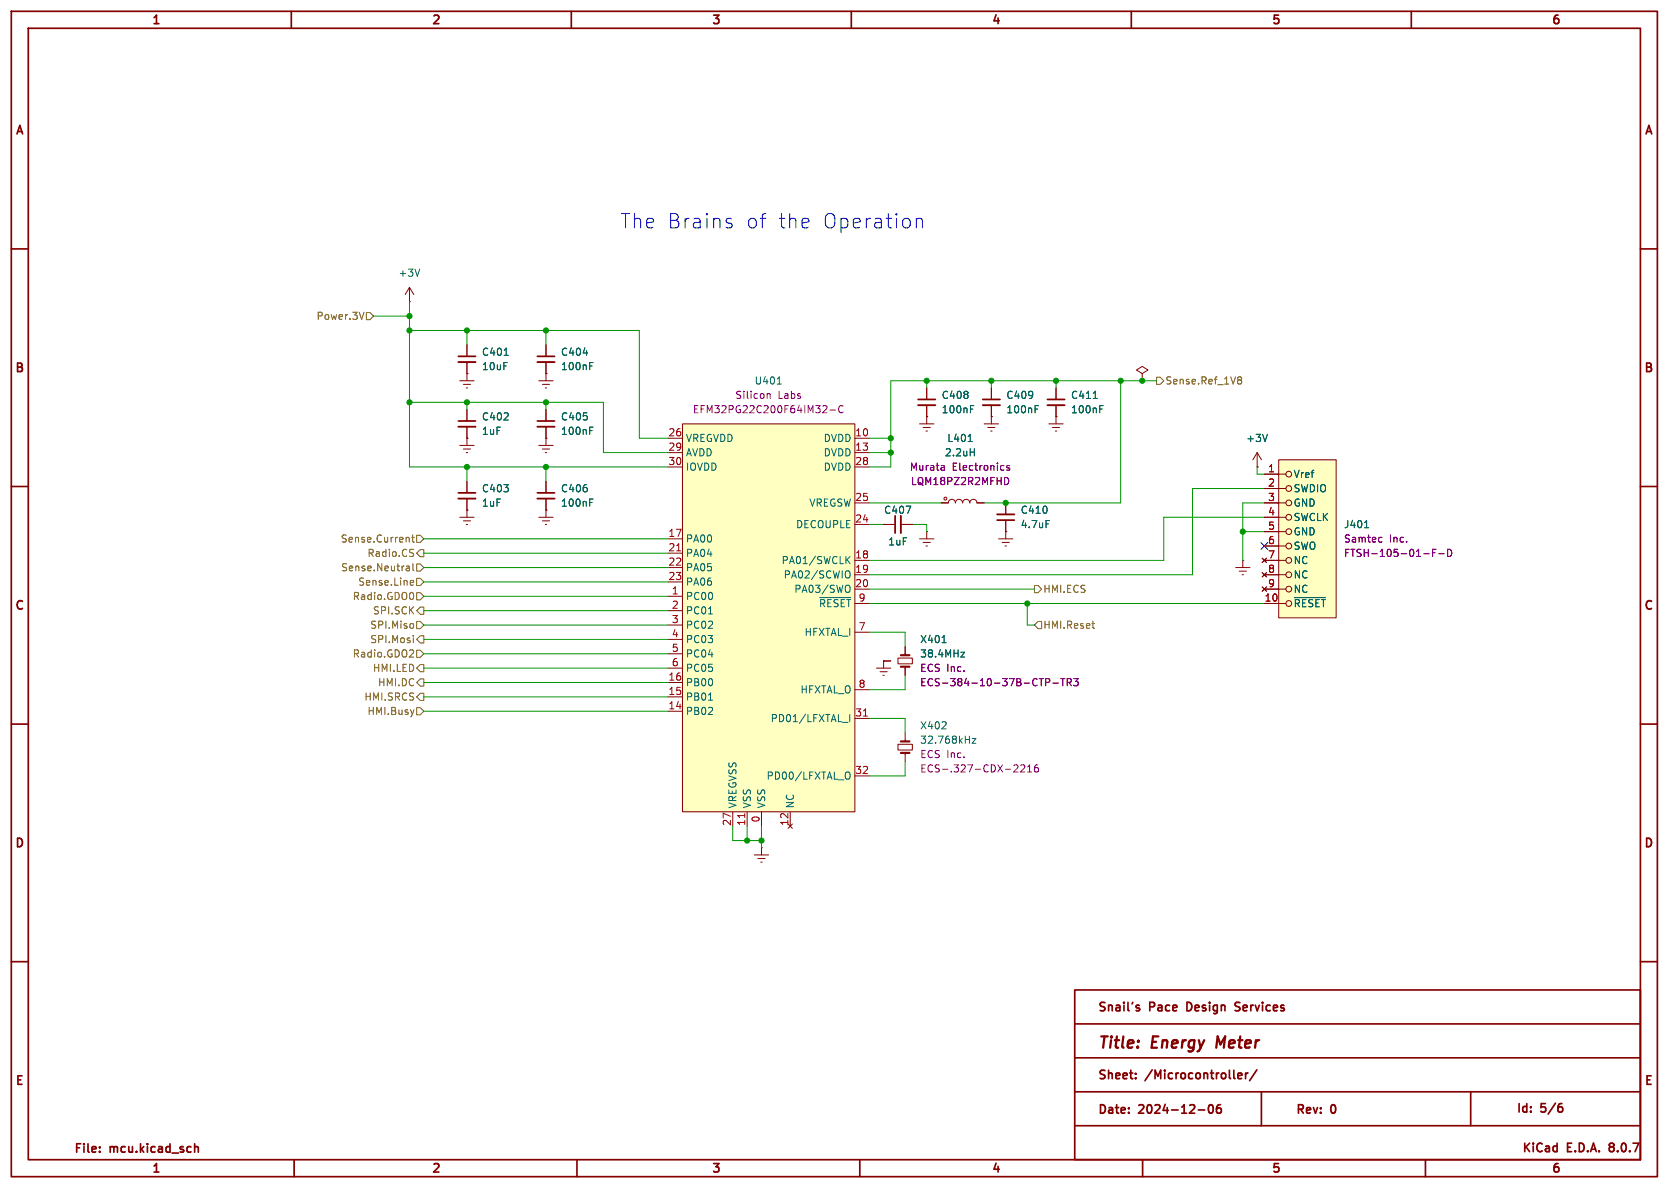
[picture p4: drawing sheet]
<svg xmlns="http://www.w3.org/2000/svg" width="297mm" height="210mm" viewBox="0 0 297 210" stroke-linecap="round" stroke-linejoin="round" font-family="sans-serif">
<g fill="none" stroke="#840000" stroke-width=".3">
<path d="M2 2h291v206h-291zM5 5h285v200h-285zM51.5 2v3M101 2v3M150.5 2v3M200 2v3M249.5 2v3M2 44h3M290 44h3M81 63h3.1M95 63h3M2 86h3"/>
<path d="M81 87.1h3.1M95 87.1h3M290 86h3M2 128h3M290 128h3M2 170h3M190 175h100v30h-100zM201.3 178.2l.2 .2-.2 .3M201.3 177.7l.1 .1M210.2 177.2h-.4v1.5h.4M218.3 178.6h.8M219.2 177.3l-.6-.1-.3 .3 .2 .3 .6 .2"/>
<path d="M290 170h3M190 181h100M190 187h100M190 193h100M190 199h100M199.6 196.6v.2M199.6 195.9v.1M200.8 190.5v.2M200.8 189.8v.1M211.8 196.2h1.2M213.8 195.4l.2-.1a.81 .81 0 0 1 .6 .6 .81 .81 0 0 1-.3 .8l-.2 .1a.81 .81 0 0 1-.3-1.4zM215.8 195.3a.59 .59 0 0 0-.7 .6v.6l.1 .2 .4 .1 .2-.2 .1-.5-.1-.2h-.5l-.2 .2"/>
<path d="M218.2 190.6l.1 .1M218.8 190.2l.8-.2-.1-.2-.4-.1-.3 .2 .1 .7h.6M220.2 189.7v1M220.6 189.7l-.3 .1-.1 .2M222.2 189.1l-1.3 1.9M223 193v6M260 193v6M275.8 195.1h.3M276 195.7l.3 .2v.4l-.3 .3M17.6 203.5v.2M17.6 202.8v.1M34.4 202.2v1.5"/>
<path d="M34.4 202.8l.2-.1 .4 .1 .1 .9M52 205v3M102 205v3M152 205v3M202 205v3M252 205v3M284.6 202.2v.4M284.6 202.9v.5"/>
</g>
<path d="M215.3 183.2l-.3 2" fill="none" stroke="#840000" stroke-width=".4"/>
<g fill="none" stroke="#840000" stroke-width=".18">
<path d="M72.4 53.3h.1M72.4 50.8l-.8 1.3M72.4 50.8v2.5M72.4 50.8l.8 1.3M81.3 67.3h2.5M81.3 78.7h2.5M81.9 67.9h1.3M81.9 79.4h1.3M82.4 68.6h.3M82.5 66h.1M82.5 77.5h.1M82.5 61v2"/>
<path d="M82.5 64v3.3M82.5 77.5v1.2M95.2 67.3h2.6M95.9 67.9h1.3M96.4 68.6h.2M96.5 66h.1M96.5 61v2M96.5 64v3.3M81.3 91.4h2.5M81.9 92.1h1.3M82.4 92.7h.3M82.4 80h.3"/>
<path d="M82.5 90.2h.1M82.5 85.1v2M82.5 88.1v3.3M95.2 91.4h2.6M95.9 92.1h1.3M96.4 92.7h.2M96.5 90.2h.1M96.5 85.1v2M96.5 88.1v3.3M222.2 82.6h.1M222.2 80l-.7 1.3M222.2 80v2.6"/>
<path d="M222.2 80l.8 1.3"/>
</g>
<path d="M81 64h3.1M95 64h3M81 88.1h3.1M95 88.1h3" fill="none" stroke="#840000" stroke-width=".33"/>
<path d="M74.2 47.6l-.4 1.2M89.1 62.8h.8M103.1 62.4h.8M104.3 64.7h.4M104.3 64.1h.6M224.1 76.8l-.5 1.2M104.3 88.8h.4M104.3 88.2h.6" fill="none" stroke="#006464" stroke-width=".18"/>
<path d="M226.1 81.3h10.1v27.9h-10.1z" fill="#ffffc2"/>
<g fill="none" stroke="#840000" stroke-width=".18">
<path d="M201.9 66l1-.6-1-.6-1 .6 1 .6v1.3M201.9 67.3h.1M223.1 98.7l.8 .7M223.5 99.1h3.8M223.5 96.5h3.8M223.5 94h3.8M223.5 91.4h3.8M223.5 88.9h3.8M223.5 86.4h3.8M223.5 83.8h3.8M223.9 98.7l-.8 .7M226.1 81.3h10.1v27.9h-10.1z"/>
<path d="M223.1 101.2l.8 .8M223.1 103.8l.8 .7M223.5 106.7h3.8M223.5 104.1h3.8M223.5 101.6h3.8M223.9 101.2l-.8 .8M223.9 103.8l-.8 .7"/>
<circle cx="227.8" cy="96.5" r=".51"/>
<circle cx="227.8" cy="83.8" r=".51"/>
<circle cx="227.8" cy="94" r=".51"/>
<circle cx="227.8" cy="99.1" r=".51"/>
<circle cx="227.8" cy="91.4" r=".51"/>
<circle cx="227.8" cy="88.9" r=".51"/>
<circle cx="227.8" cy="86.4" r=".51"/>
<circle cx="227.8" cy="106.7" r=".51"/>
<circle cx="227.8" cy="101.6" r=".51"/>
<circle cx="227.8" cy="104.1" r=".51"/>
</g>
<path d="M241.2 93.3h.8M228.8 105.6h5.5" fill="none" stroke="#006464" stroke-width=".18"/>
<path d="M244 95h.3M244.3 95.8h-.3M251.7 97.9h1M253.3 97.7h.4M253.9 97.1h-.6v1.3M254.4 97.9h.9M255.9 97.1a.64 .64 0 0 1 .8 .6 .64 .64 0 0 1-.8 .7z" fill="none" stroke="#840084" stroke-width=".18"/>
<path d="M120.6 74.9h30.5v68.6h-30.5z" fill="#ffffc2"/>
<g fill="none" stroke="#840000" stroke-width=".18">
<path d="M82.5 66h.1M82.5 77.5h.1M82.5 61v2M82.5 64v2M82.5 72.4v2M82.5 75.4v2.1M95.2 78.7h2.6M95.9 79.4h1.3M96.5 77.5h.1M96.5 66h.1M96.5 61v2M96.5 64v2"/>
<path d="M96.5 72.4v2M96.5 75.4v3.3M118.1 77.5h2.5M120.6 74.9h30.5v68.6h-30.5zM151.1 77.5h2.6M162.6 74.9h2.5M163.2 75.6h1.3M163.7 76.2h.3M163.8 73.7h.1M163.8 68.6v2M163.8 71.6v3.3M174 74.9h2.5"/>
<path d="M174.6 75.6h1.3M175.1 76.2h.3M175.3 73.7h.1M175.3 68.6v2M175.3 71.6v3.3M185.4 74.9h2.6M186.1 75.6h1.2M186.6 76.2h.2M186.7 73.7h.1M186.7 68.6v2M186.7 71.6v3.3M82.5 90.2h.1"/>
<path d="M82.5 85.1v2M82.5 88.1v2.1M96.4 80h.2M96.5 90.2h.1M96.5 85.1v2M96.5 88.1v2.1M118.1 80h2.5M118.1 95.3h2.5M118.1 97.8h2.5M118.1 82.6h2.5M151.1 80h2.6M151.1 99.1h2.6"/>
<path d="M151.1 92.7h2.6M151.1 88.9h2.6M151.1 82.6h2.6M156.2 92.7h2M159.3 92.7h2M162.6 95.3h2.5M163.2 95.9h1.3M163.7 96.5h.3M163.8 94h.1M163.8 94v1.3M166.4 88.9h1.2a.64 .64 0 0 1 .7-.6 .64 .64 0 0 1 .6 .6 .64 .64 0 0 1 .6-.6 .64 .64 0 0 1 .7 .6 .64 .64 0 0 1 .6-.6 .64 .64 0 0 1 .6 .6 .64 .64 0 0 1 .7-.6 .64 .64 0 0 1 .6 .6h1.3M176.5 95.3h2.6"/>
<path d="M177.2 95.9h1.2M177.7 96.5h.2M177.8 94h.1M177.8 88.9v2M177.8 91.9v3.4M219.7 99.1h.1M219.7 99.1v1.2M222.2 82.6h.1M223.1 98.7l.8 .7M223.5 99.1h2.6M223.5 88.9h2.6M223.5 96.5h2.6"/>
<path d="M223.5 83.8h2.6M223.5 86.4h2.6M223.5 91.4h2.6M223.5 94h2.6M223.9 98.7l-.8 .7M118.1 105.4h2.5M118.1 108h2.5M118.1 100.3h2.5M118.1 102.9h2.5M118.1 110.5h2.5M118.1 113h2.5M118.1 115.6h2.5"/>
<path d="M118.1 118.1h2.5M151.1 101.6h2.6M151.1 104.1h2.6M151.1 111.8h2.6M151.1 106.7h2.6M154.9 118.1h2.6M155.6 118.7h1.2M156.1 119.4h.2M156.2 116.8h.1M156.2 116.8v1.3M156.2 116.8h1.3M158.7 116.3h2.6v1h-2.6z"/>
<path d="M160 114.3v1.5M160 117.9v1.5M218.4 100.3h2.6M219.1 101h1.2M219.6 101.6h.2M223.1 101.2l.8 .8M223.1 103.8l.8 .7M223.5 101.6h2.6M223.5 104.1h2.6M223.5 106.7h2.6M223.9 101.2l-.8 .8M223.9 103.8l-.8 .7"/>
<path d="M118.1 125.7h2.5M118.1 123.2h2.5M118.1 120.7h2.5M151.1 127h2.6M151.1 137.2h2.6M151.1 121.9h2.6M158.7 131.6h2.6v1h-2.6zM160 129.5v1.6M160 133.1v1.5M129.5 143.5v2.6M132.1 143.5v2.6M133.3 151.1h2.6"/>
<path d="M134 151.8h1.3M134.5 152.4h.2M134.6 149.9h.1M134.6 143.5v2.6M134.6 149.9v1.2M139.3 145.7l.8 .7M139.7 143.5v2.6M140.1 145.7l-.8 .7"/>
<circle cx="167.1" cy="88.1" r=".25"/>
</g>
<path d="M119.6 97.4h.7M152.6 126.6h.8M131.7 143.8v.7" fill="none" stroke="#a90000" stroke-width=".18"/>
<g fill="none" stroke="#006464" stroke-width=".18">
<path d="M89.1 62.8h.8M103.1 62.4h.8M104.3 76.1h.4M104.3 75.5h.6M104.3 64.7h.4M104.3 64.1h.6M137.4 67.9h.7M171.2 78h.7M171.5 79.9h.7M171.6 72.3h.4M171.6 71.7h.6M172.2 79.3v1.3"/>
<path d="M183 72.3h.4M183 71.7h.6M193.3 70.4h.7M194.4 72.3h.4M194.4 71.7h.6M224.1 76.8l-.5 1.2M104.3 88.8h.4M104.3 88.2h.6M149.7 98.9l.6 .7M150.3 98.4l-.7 .7M160.2 89.5h.8l-.5 1.2M184.9 92h.6"/>
<path d="M241.2 93.3h.8M125.2 108.5h.8M144.9 105.6h5.5M149.7 100.9a.43 .43 0 0 1 .6 .4v.5a.43 .43 0 0 1-.6 .4M149.7 103.4a.43 .43 0 0 1 .6 .5v.4a.43 .43 0 0 1-.6 .4M166.5 113.6h.8M169.9 115.3h.6l-.6 .8h.6M228.8 105.6h5.5M125.2 123.8h.8M148.9 127.7h1M149.6 136.5h.1a.43 .43 0 0 1 .6 .4v.4a.42 .42 0 0 1-.2 .4 .42 .42 0 0 1-.5 0M150.2 126.3v1.3"/>
<path d="M166.5 128.8h.8M167.2 127.7v.4M171.9 130.5h.6l-.6 .9h.6"/>
</g>
<g fill="none" stroke="#840084" stroke-width=".18">
<path d="M135.6 69.6v.8M135.6 69.7l.2-.1h.3l.1 .8M146.7 72.5h1M149 71.8a.6 .6 0 0 0-.8 .4 .6 .6 0 0 0 .6 .8l.2-.2M166.8 82.3l.2 .2v.6M167 83.1h-.5M167 82.6h-.5M177.6 84.4a.64 .64 0 0 1 .7 .6 .64 .64 0 0 1-.7 .7M178.4 82.3h-.3l-.1 .2v.1l.4 .2v.3h-.4M244 95h.3M244.3 95.8h-.3M251.7 97.9h1"/>
<path d="M253.3 97.7h.4M253.9 97.1h-.6v1.3M254.4 97.9h.9M255.9 97.1a.64 .64 0 0 1 .8 .6 .64 .64 0 0 1-.8 .7zM187.5 120h.8M187.9 120v1.2M189.8 120h.8l-.4 .4 .4 .2v.5l-.2 .1-.6-.1M179.4 135.2l.4 .1 .2 .3-.8 .9h.8M180.5 135.3l.4-.1 .3 .4-.8 .9h.8M181.7 136.5h.7M181.7 135.6l.3-.4v1.3M183.5 135.2l-.4 .1a.86 .86 0 0 0 0 1.2l.4-.2 .1-.4-.2-.2h-.3l-.2 .2"/>
<path d="M184.9 120.6h.6l.1-.2-.1-.3-.6-.1v1.2M186.1 120.7h1M188.7 120.6h.6l.1-.2-.1-.3-.6-.1v1.2M189 120.6l.4 .6"/>
</g>
<path d="M159.3 117.9h1.5M159.3 115.8h1.5M159.3 133.1h1.5M159.3 131.1h1.5" fill="none" stroke="#840000" stroke-width=".38"/>
<path d="M81 75.4h3.1M95 75.4h3M162.3 71.6h3.1M173.7 71.6h3.1M185.2 71.6h3M159.3 91.2v3M176.3 90.9h3" fill="none" stroke="#840000" stroke-width=".33"/>
<path d="M81 74.4h3.1M95 74.4h3M162.3 70.6h3.1M173.7 70.6h3.1M185.2 70.6h3M158.2 91.2v3M176.3 91.9h3" fill="none" stroke="#840000" stroke-width=".3"/>
<g fill="none" stroke="#725600" stroke-width=".18">
<path d="M64.4 55.2l-.5 1.3M64.8 55.2h.6l.6 .7-.6 .6h-.6zM204.5 66.7h.6l.6 .6-.6 .6h-.6zM218.9 67l.1 .2M218.9 66.7l.1-.1 .4 .1 .1 .2-.2 .3M219 67.2h.3M219 67.2l-.1 .1M219.3 67.2l.2 .2v.4l-.2 .1-.4-.1M72 95l.3 .2v.6M72.8 95h.4M72.9 97.8l.2 .2-.2 .4M72.9 94.6v1l.3 .2"/>
<path d="M72.9 97.1l.2 .1M73 99.6v1.1l.2 .2M73.7 94.6h.6l.6 .7-.6 .6h-.6zM73.7 99.7h.6l.6 .6-.6 .7h-.6zM74.3 97.2h.6v1.2h-.6l-.6-.6zM71.9 100.1h.4l.1 .8M71.9 100.8h.5M72.4 100.4l-.5 .1M72.6 103.4h.5M72.6 102.7l.3-.1 .2 .3-.6 .1M72.8 104.7a.79 .79 0 0 1 0 1.3M72.9 110.2l.2 .3v.3l-.2 .3"/>
<path d="M72.9 114.9l.2 .2v.3l-.8 .7h.8M73.1 112.3v.2M73.1 112.8v.8M73.7 102.2h.6l.6 .7-.6 .6h-.6zM73.7 104.8h.6l.6 .6-.6 .6h-.6zM73.7 109.9h.6l.6 .6-.6 .6h-.6zM73.7 114.9h.6l.6 .7-.6 .6h-.6zM74.3 112.4h.6v1.3h-.6l-.6-.7zM74.3 107.3h.6v1.3h-.6l-.6-.6zM74.3 117.5h.6v1.2h-.6l-.6-.6zM182.9 103.5h.6l.6 .6-.6 .7h-.6zM183.5 109.9h.6v1.2h-.6l-.6-.6z"/>
<path d="M193 110.2h.5M193.3 111l.2 .1M73.2 125.5l-.3 .8M73.7 125.1h.6l.6 .6-.6 .7h-.6zM74.3 122.6h.6v1.2h-.6l-.6-.6zM74.3 120h.6v1.3h-.6l-.6-.6z"/>
</g>
<path d="M128.7 39.4l.6 .2 .2 .3-.4 .4h-.5M128.7 38.6l.6 .1M162 38.8a.63 .63 0 0 1 1.1 .2v1.3M162 38.6v1.7" fill="none" stroke="#0000c2" stroke-width=".18"/>
<g fill="none" stroke="#009600" stroke-width=".18">
<path d="M66 55.9h6.4M72.4 53.3v29.3h45.7M72.4 58.4h40.6v19.1h5.1M82.5 58.4v2.6M96.5 58.4v2.6M72.4 71.1h34.3v8.9h11.4M82.5 71.1v1.3M96.5 71.1v1.3M153.7 77.5h3.8M163.8 67.3v1.3M175.3 67.3v1.3M186.7 67.3v1.3"/>
<path d="M198.1 67.3v21.6h-24.1M204.5 67.3h-47v15.3h-3.8M74.9 95.3h43.2M74.9 97.8h43.2M82.5 82.6v2.5M96.5 82.6v2.5M153.7 88.9h12.7M153.7 80h3.8M153.7 92.7h2.5M161.3 92.7h2.5v1.3M219.7 94h3.8M222.2 82.6v1.2h1.3"/>
<path d="M223.5 88.9h-3.8v10.2M223.5 91.4h-17.8v7.7h-52M223.5 86.4h-12.7v15.2h-57.1M74.9 113h43.2M74.9 115.6h43.2M74.9 110.5h43.2M74.9 102.9h43.2M74.9 108h43.2M74.9 105.4h43.2M74.9 100.3h43.2M74.9 118.1h43.2M153.7 106.7h69.8"/>
<path d="M153.7 111.8h6.3v2.5M153.7 104.1h29.2M160 119.4v2.5h-6.3M181.6 106.7v3.8h1.3M74.9 125.7h43.2M74.9 120.7h43.2M74.9 123.2h43.2M153.7 127h6.3v2.5M160 134.6v2.6h-6.3M129.5 146.1v2.5h5.1M132.1 146.1v2.5M134.6 146.1v3.8"/>
</g>
<path d="M222.9 95.9l1.2 1.2M224.1 95.9l-1.2 1.2" fill="none" stroke="#000084" stroke-width=".18"/>
<g fill="#009600" stroke="#009600" stroke-width=".18">
<circle cx="163.8" cy="67.3" r=".46"/>
<circle cx="157.5" cy="80" r=".46"/>
<circle cx="157.5" cy="77.5" r=".46"/>
<circle cx="134.6" cy="148.6" r=".46"/>
<circle cx="132.1" cy="148.6" r=".46"/>
<circle cx="198.1" cy="67.3" r=".46"/>
<circle cx="201.9" cy="67.3" r=".46"/>
<circle cx="181.6" cy="106.7" r=".46"/>
<circle cx="219.7" cy="94" r=".46"/>
<circle cx="96.5" cy="58.4" r=".46"/>
<circle cx="72.4" cy="58.4" r=".46"/>
<circle cx="72.4" cy="71.1" r=".46"/>
<circle cx="82.5" cy="71.1" r=".46"/>
<circle cx="82.5" cy="82.6" r=".46"/>
<circle cx="82.5" cy="58.4" r=".46"/>
<circle cx="72.4" cy="55.9" r=".46"/>
<circle cx="96.5" cy="71.1" r=".46"/>
<circle cx="96.5" cy="82.6" r=".46"/>
<circle cx="177.8" cy="88.9" r=".46"/>
<circle cx="175.3" cy="67.3" r=".46"/>
<circle cx="186.7" cy="67.3" r=".46"/>
</g>
<g font-size="3.5" fill="#0000c2">
<text x="109.6" y="40.6">The Brains</text>
<text x="131.8" y="40.6">of</text>
<text x="137.4" y="40.6">the</text>
<text x="145.2" y="40.6">Operation</text>
</g>
<g font-size="2.8" fill="#840000">
<text x="194" y="185.9">Title:</text>
<text x="203.7" y="185.9">Energy</text>
<text x="215.9" y="185.9">Meter</text>
</g>
<g font-size="2.1" fill="#840000">
<text x="26.7" y="4.7">1</text>
<text x="76.3" y="4.7">2</text>
<text x="125.8" y="4.7">3</text>
<text x="175.2" y="4.7">4</text>
<text x="224.7" y="4.7">5</text>
<text x="274.2" y="4.7">6</text>
<text x="2.6" y="24.2">A</text>
<text x="290.6" y="24.2">A</text>
<text x="2.5" y="66.2">B</text>
<text x="290.5" y="66.2">B</text>
<text x="2.5" y="108.2">C</text>
<text x="290.5" y="108.2">C</text>
<text x="2.5" y="150.2">D</text>
<text x="290.5" y="150.2">D</text>
<text x="194" y="179.2">Snail's</text>
<text x="203.3" y="179.2">Pace</text>
<text x="210.5" y="179.2">Design</text>
<text x="219.7" y="179.2">Services</text>
<text x="194" y="191.2">Sheet:</text>
<text x="202.7" y="191.2">/Microcontroller/</text>
<text x="2.5" y="192.2">E</text>
<text x="194" y="197.3">Date:</text>
<text x="201.5" y="197.3">2024-12-06</text>
<text x="229" y="197.3">Rev:</text>
<text x="235.4" y="197.3">0</text>
<text x="268" y="197.1">Id:</text>
<text x="272.5" y="197.1">5/6</text>
<text x="290.5" y="192.2">E</text>
<text x="13" y="204.2">File:</text>
<text x="19.5" y="204.2">mcu.kicad_sch</text>
<text x="26.7" y="207.7">1</text>
<text x="76.3" y="207.7">2</text>
<text x="125.8" y="207.7">3</text>
<text x="175.2" y="207.7">4</text>
<text x="224.7" y="207.7">5</text>
<text x="269" y="204.1">KiCad</text>
<text x="274.2" y="207.7">6</text>
<text x="277.2" y="204.1">E.D.A.</text>
<text x="285.2" y="204.1">8.0.7</text>
</g>
<g font-size="1.8" fill="#006464">
<text x="70.4" y="49.1">+3V</text>
<text x="85.1" y="63.1">C401</text>
<text x="85.1" y="65.6">10uF</text>
<text x="99.1" y="63.1">C404</text>
<text x="99.1" y="65.6">100nF</text>
<text x="133.3" y="68.2">U401</text>
<text x="166.4" y="70.7">C408</text>
<text x="177.8" y="70.7">C409</text>
<text x="189.2" y="70.7">C411</text>
<text x="85.1" y="74.5">C402</text>
<text x="85.1" y="77.1">1uF</text>
<text x="99.1" y="74.5">C405</text>
<text x="99.1" y="77.1">100nF</text>
<text x="166.4" y="73.3">100nF</text>
<text x="177.8" y="73.3">100nF</text>
<text x="189.2" y="73.3">100nF</text>
<text x="121.2" y="78.3">VREGVDD</text>
<text x="121.2" y="80.9">AVDD</text>
<text x="121.2" y="83.4">IOVDD</text>
<text x="145.5" y="78.3">DVDD</text>
<text x="145.5" y="80.9">DVDD</text>
<text x="145.5" y="83.4">DVDD</text>
<text x="166.9" y="80.9">2.2uH</text>
<text x="167.4" y="78.3">L401</text>
<text x="220.2" y="78.3">+3V</text>
<text x="85.1" y="87.2">C403</text>
<text x="85.1" y="89.8">1uF</text>
<text x="99.1" y="87.2">C406</text>
<text x="99.1" y="89.8">100nF</text>
<text x="143" y="89.8">VREGSW</text>
<text x="228.6" y="84.7">Vref</text>
<text x="228.6" y="87.2">SWDIO</text>
<text x="228.6" y="89.8">GND</text>
<text x="140.6" y="93.6">DECOUPLE</text>
<text x="156.2" y="91">C407</text>
<text x="180.3" y="91">C410</text>
<text x="180.3" y="93.6">4.7uF</text>
<text x="228.6" y="92.3">SWCLK</text>
<text x="228.6" y="94.8">GND</text>
<text x="237.5" y="93.6">J401</text>
<text x="121.2" y="96.1">PA00</text>
<text x="121.2" y="98.7">PA04</text>
<text x="121.2" y="101.2">PA05</text>
<text x="138.1" y="99.9">PA01/SWCLK</text>
<text x="156.9" y="96.6">1uF</text>
<text x="228.6" y="97.4">SWO</text>
<text x="228.6" y="99.9">NC</text>
<text x="121.2" y="106.3">PC00</text>
<text x="121.2" y="103.7">PA06</text>
<text x="138.4" y="102.5">PA02/SCWIO</text>
<text x="140.3" y="105">PA03/SWO</text>
<text x="144.7" y="107.5">~{RESET}</text>
<text x="228.6" y="102.5">NC</text>
<text x="228.6" y="105">NC</text>
<text x="228.6" y="107.5">~{RESET}</text>
<text x="121.2" y="108.8">PC01</text>
<text x="121.2" y="111.4">PC02</text>
<text x="121.2" y="113.9">PC03</text>
<text x="142.1" y="112.6">HFXTAL_I</text>
<text x="162.6" y="113.9">X401</text>
<text x="121.2" y="116.4">PC04</text>
<text x="121.2" y="119">PC05</text>
<text x="162.6" y="116.4">38.4MHz</text>
<text x="121.2" y="124.1">PB01</text>
<text x="121.2" y="121.5">PB00</text>
<text x="141.4" y="122.8">HFXTAL_O</text>
<text x="121.2" y="126.6">PB02</text>
<text x="136.1" y="127.9">PD01/LFXTAL_I</text>
<text x="162.6" y="129.1">X402</text>
<text x="162.6" y="131.7">32.768kHz</text>
<text x="130.4" y="143" transform="rotate(-90 130.4 143)">VREGVSS</text>
<text x="132.9" y="143" transform="rotate(-90 132.9 143)">VSS</text>
<text x="135.4" y="138">PD00/LFXTAL_O</text>
<text x="135.5" y="143" transform="rotate(-90 135.5 143)">VSS</text>
<text x="140.6" y="143" transform="rotate(-90 140.6 143)">NC</text>
</g>
<g font-size="1.8" fill="#725600">
<text x="55.8" y="56.7">Power.3V</text>
<text x="205.9" y="68.2">Sense.Ref_1V8</text>
<text x="60.1" y="96.1">Sense.Current</text>
<text x="60.2" y="101.2">Sense.Neutral</text>
<text x="64.9" y="98.7">Radio.CS</text>
<text x="62.3" y="106.3">Radio.GDO0</text>
<text x="63.2" y="103.7">Sense.Line</text>
<text x="184.3" y="105">HMI.ECS</text>
<text x="65.3" y="113.9">SPI.Mosi</text>
<text x="65.3" y="111.4">SPI.Miso</text>
<text x="65.8" y="108.8">SPI.SCK</text>
<text x="184.3" y="111.4">HMI.Reset</text>
<text x="62.3" y="116.4">Radio.GDO2</text>
<text x="65.8" y="119">HMI.LED</text>
<text x="64.3" y="124.1">HMI.SRCS</text>
<text x="66.7" y="121.5">HMI.DC</text>
<text x="64.9" y="126.6">HMI.Busy</text>
</g>
<g font-size="1.8" fill="#840084">
<text x="129.9" y="70.7">Silicon</text>
<text x="137.5" y="70.7">Labs</text>
<text x="122.4" y="73.3">EFM32PG22C200F64IM32-C</text>
<text x="160.7" y="83.4">Murata</text>
<text x="168.3" y="83.4">Electronics</text>
<text x="160.9" y="86">LQM18PZ2R2MFHD</text>
<text x="237.5" y="96.1">Samtec</text>
<text x="237.5" y="98.7">FTSH-105-01-F-D</text>
<text x="245.6" y="96.1">Inc.</text>
<text x="162.6" y="119">ECS Inc.</text>
<text x="162.6" y="121.5">ECS-384-10-37B-CTP-TR3</text>
<text x="162.6" y="134.2">ECS Inc.</text>
<text x="162.6" y="136.8">ECS-.327-CDX-2216</text>
</g>
<g font-size="1.8" fill="#a90000">
<text x="118.1" y="77.2">26</text>
<text x="151.1" y="77.2">10</text>
<text x="118.1" y="79.8">29</text>
<text x="118.1" y="82.3">30</text>
<text x="151.1" y="79.8">13</text>
<text x="151.1" y="82.3">28</text>
<text x="224.1" y="83.6">1</text>
<text x="151.1" y="88.6">25</text>
<text x="224.1" y="86.1">2</text>
<text x="224.1" y="88.6">3</text>
<text x="118.1" y="95">17</text>
<text x="151.1" y="92.5">24</text>
<text x="224.1" y="91.2">4</text>
<text x="224.1" y="93.7">5</text>
<text x="118.1" y="97.5">21</text>
<text x="118.1" y="100.1">22</text>
<text x="151.1" y="98.8">18</text>
<text x="151.1" y="101.3">19</text>
<text x="224.1" y="96.3">6</text>
<text x="224.1" y="98.8">7</text>
<text x="224.1" y="101.3">8</text>
<text x="118.1" y="102.6">23</text>
<text x="118.7" y="105.2">1</text>
<text x="118.7" y="107.7">2</text>
<text x="151.1" y="103.9">20</text>
<text x="151.7" y="106.4">9</text>
<text x="223.5" y="106.4">10</text>
<text x="224.1" y="103.9">9</text>
<text x="118.7" y="110.2">3</text>
<text x="118.7" y="112.8">4</text>
<text x="151.7" y="111.5">7</text>
<text x="118.7" y="115.3">5</text>
<text x="118.7" y="117.9">6</text>
<text x="118.1" y="125.5">14</text>
<text x="118.1" y="122.9">15</text>
<text x="118.1" y="120.4">16</text>
<text x="151.7" y="121.7">8</text>
<text x="151.1" y="126.7">31</text>
<text x="151.1" y="136.9">32</text>
<text x="129.3" y="146.1" transform="rotate(-90 129.3 146.1)">27</text>
<text x="131.8" y="146.1" transform="rotate(-90 131.8 146.1)">11</text>
<text x="134.4" y="145.5" transform="rotate(-90 134.4 145.5)">0</text>
<text x="139.4" y="146.1" transform="rotate(-90 139.4 146.1)">12</text>
</g>
</svg>
